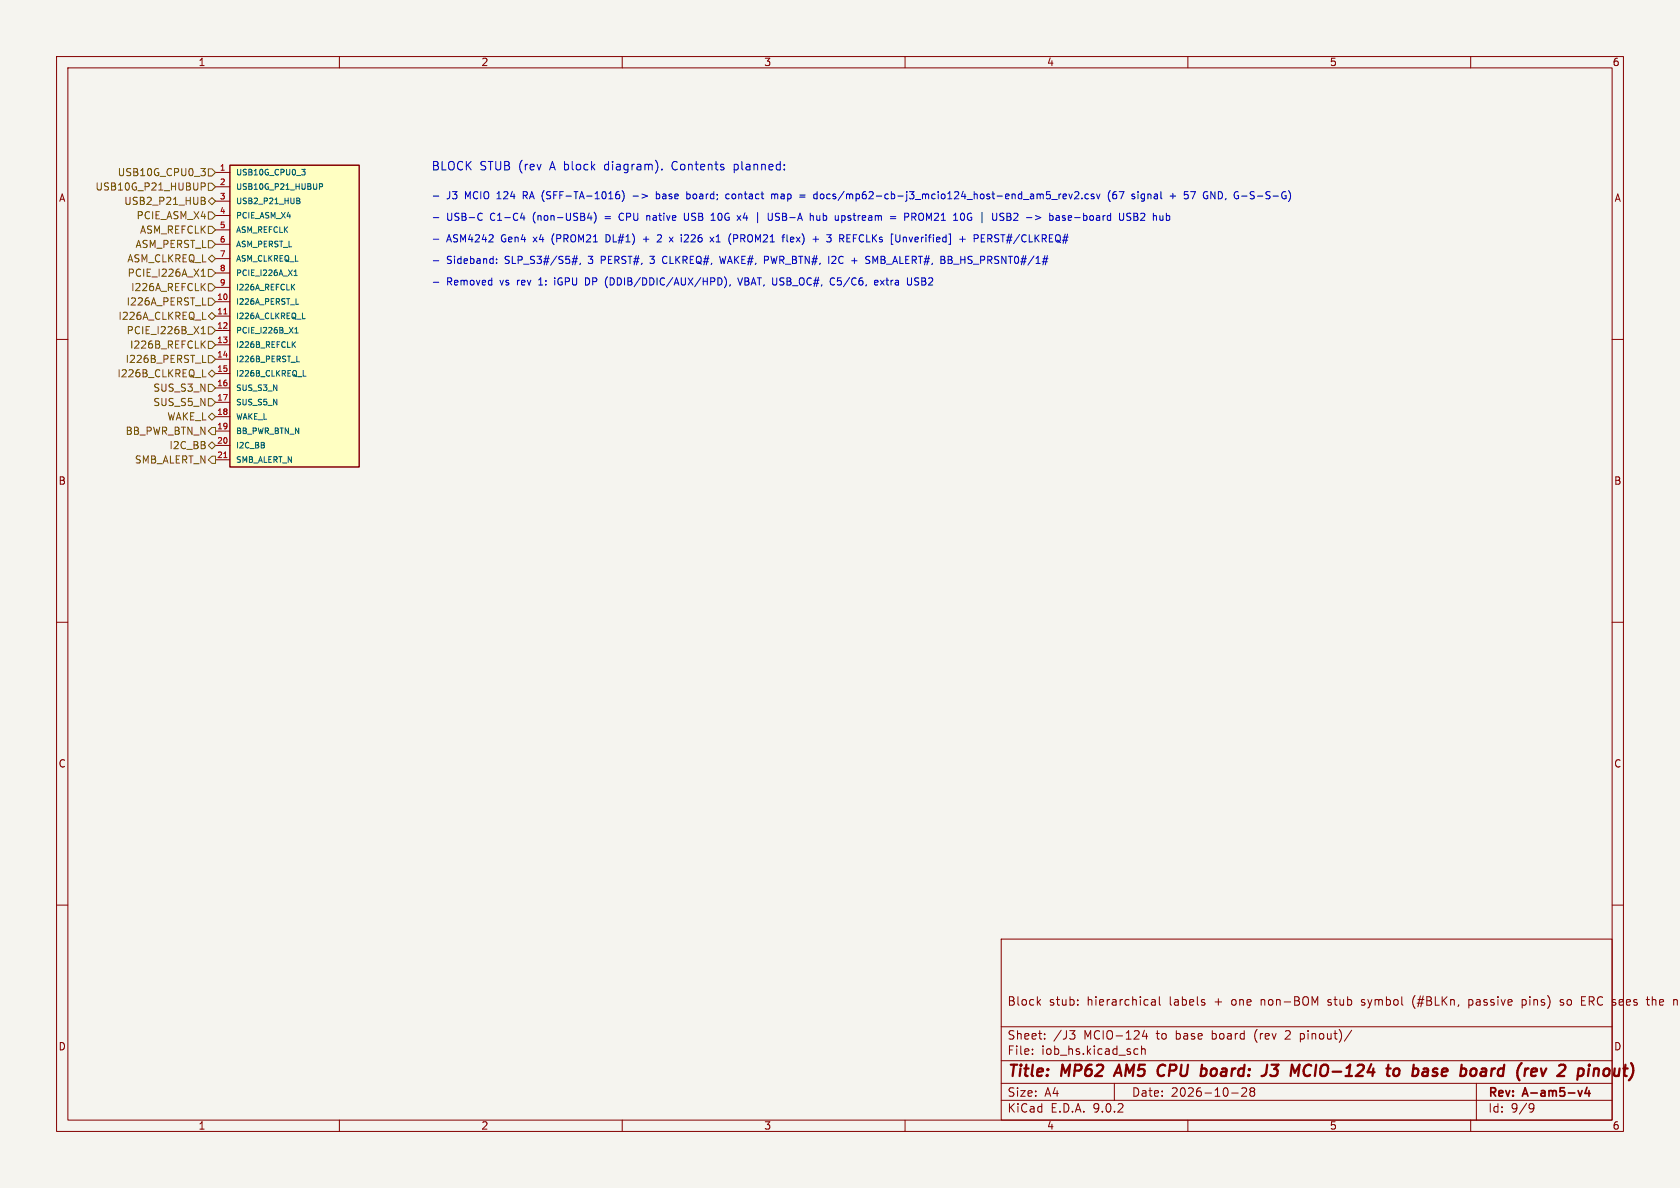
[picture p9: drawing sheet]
<svg xmlns="http://www.w3.org/2000/svg" width="297mm" height="210mm" viewBox="0 0 297 210" stroke-linecap="round" stroke-linejoin="round" font-family="sans-serif">
<path d="M0 0h297v210h-297z" fill="#f5f4ef" stroke="#f5f4ef" stroke-width=".18"/>
<g fill="none" stroke="#840000" stroke-width=".18">
<path d="M10 10h277v190h-277zM12 12h273v186h-273zM60 10v2M110 10v2M160 10v2M210 10v2M260 10v2M10 60h2M285 60h2M10 110h2M285 110h2M10 160h2"/>
<path d="M177 166h108v32h-108zM183.5 177.1l.5 .6M184 176.7l-.6 .6M190.5 177.6v.1M190.5 176.8v.1M203.6 176.8h.6v.9M204.2 177.1h-.5a.29 .29 0 0 0-.2 .3 .29 .29 0 0 0 .2 .3l.5-.1M205 176.2v1.3l.2 .2M213 177.3v.3M234.7 177.6l.2 .1M234.8 176.8v.3M240.7 177.6l.4 .1"/>
<path d="M240.9 176.7l-.2 .2 .2 .3M250.2 176a1.72 1.72 0 0 0 0 2.3M259.7 176.8h.5M259.7 177.6h.5M259.7 176.7v1.5M269.1 176.8l.4-.1 .3 .3M269.1 176.7v1.5M269.8 177.4l-.3 .3-.4-.1M276.4 176.8l-.4-.1-.2 .2 .1 .2 .5 .2v.3h-.6M279.6 177.7h.7M279.6 176.2h.7M285 160h2"/>
<path d="M292.1 176.2v1.5M292.5 176.7l-.4 .1M60 198v2M110 198v2M160 198v2M177 194.5h108M177 191.5h108M177 187.5h108M177 181.5h108M182.5 186.3v.1M182.5 185.5v.1M184.7 183.6v.1"/>
<path d="M184.7 182.8v.1M189.1 182.2h.9l-.5 .6 .5 .1v.5l-.3 .3h-.4M197 191.5v3M200.6 186.3h.6M200.6 185.5h.6M201.8 185.5l.2-.1 .4 .1 .1 .9M201.8 184.9v1.5M202.3 182.1l-.3 1.1h.9M202.7 182.7v1M210 198v2M217.7 193.2h1.2M219.5 192.4l.6-.1 .2 .1 .1 .3-.9 1.1h.9"/>
<path d="M221.2 192.9l-.2-.2 .2-.4 .5 .1 .1 .2-.3 .3M221.2 192.9l-.2 .3v.5l.2 .1 .5-.1 .1-.2-.1-.4-.2-.2M221.2 192.9h.3M227.3 182.3h-.1M228 182.8l-.8 .9h.9M229.9 183.6l.4 .1M229.9 182.7v1.5M230.3 182.7l-.4 .1M239 182.1l-1.3 2M260 198v2M261 191.5v6.5M270.6 195.1l.5 .1a.99 .99 0 0 1-.4 1.4h-.2"/>
<path d="M271.2 195.7l-.3 .3h-.3"/>
</g>
<path d="M279.7 192.8l-.4 1M280.6 192.2l-.4 1.1h.9M280.9 192.8v1" fill="none" stroke="#840000" stroke-width=".3"/>
<g fill="none" stroke="#840000" stroke-width=".4">
<path d="M197.8 188.2l-.9 2M204.9 190.1l.3 .1 .5-.1M205.6 188.2l-.4 .1-.3 .2M224.6 190l.2 .2h.6l.3-.2M224.8 188.2h1.2l-.7 .8 .4 .1M230.6 189.9a.68 .68 0 0 0 .9 .2M231.5 188.2a.77 .77 0 0 0-.9 .5M246.5 189.1a.52 .52 0 0 1 .5-.2 .52 .52 0 0 1 .4 .4l-.1 .5a.55 .55 0 0 1-.5 .4 .55 .55 0 0 1-.5-.4zM253.6 189.5l.4 .1 .1 .3-.3 .3h-.4M253.7 188.9l.4 .1M263.8 188.9l-.2 1.3M263.9 189l-.2 .3"/>
<path d="M269 187.9l-.1 .1M281.8 189.1a.49 .49 0 0 1 .9 .1l-.2 1M281.8 188.9l-.1 1.3M286.2 190l-.1 .1M286.3 188.9l-.1 1.3"/>
</g>
<path d="M40.6 29.2h22.9v53.4h-22.9z" fill="#ffffc2"/>
<path d="M40.6 29.2h22.9v53.4h-22.9z" fill="none" stroke="#840000" stroke-width=".25"/>
<g fill="none" stroke="#840000" stroke-width=".18">
<path d="M38.1 30.5h2.5M38.1 33h2.5M38.1 35.6h2.5M38.1 38.1h2.5M38.1 40.6h2.5M38.1 43.2h2.5M38.1 45.7h2.5M38.1 48.3h2.5M38.1 50.8h2.5M38.1 53.3h2.5M38.1 55.9h2.5M38.1 58.4h2.5"/>
<path d="M38.1 61h2.5M38.1 63.5h2.5M38.1 66h2.5M38.1 68.6h2.5M38.1 71.1h2.5M38.1 73.7h2.5M38.1 76.2h2.5M38.1 78.7h2.5M38.1 81.3h2.5"/>
</g>
<g fill="none" stroke="#006464" stroke-width=".18">
<path d="M52.5 35l.4 .1 .1 .2-.2 .2M52.5 35.5h.3M52.8 35.5l.2 .2v.2l-.5 .1M53.3 29.9h.6l-.3 .4 .3 .1v.3l-.1 .2h-.3M56.5 32.5h.4l.1 .2-.1 .3h-.4M51.7 50.7l.4 .6M52 48.7h.6M52 48l.3-.3v1M52.1 50.3l-.6 .5M52.1 58.9h.6M52.1 58.2l.3-.3v1M52.3 53.8h.5"/>
<path d="M53.5 56.3h.4M51.8 60.8l.4 .6M52.2 60.4l-.5 .6M52.5 64h.4M53.6 66.5h.5"/>
</g>
<path d="M39.6 55.5h.5M39.6 80.9h.5" fill="none" stroke="#a90000" stroke-width=".18"/>
<g fill="none" stroke="#725600" stroke-width=".18">
<path d="M35.5 29.8h.8l-.4 .5 .3 .1 .1 .4-.2 .3h-.4M35.6 32.3h.5l.2 .3-.1 .3-.6 .1M35.6 34.9l.6 .1v.2l-.2 .3M35.6 35.5h.4M36 35.5l.3 .2-.1 .3-.6 .1M36.8 32.4h.7l.6 .6-.6 .7h-.7zM36.8 37.5h.7l.6 .6-.6 .6h-.7zM36.8 35.6l.7-.7 .6 .7-.6 .6zM36.8 29.8h.7l.6 .7-.6 .6h-.7zM35.6 59h.7M35.6 47.9l.3-.3v1.2M35.6 58.1l.3-.4v1.3"/>
<path d="M35.6 48.8h.7M35.8 50.7l.5 .7M35.8 56.5h.6M35.8 53.9h.6M36.3 50.1l-.7 .7M36.8 57.8h.7l.6 .6-.6 .7h-.7zM36.8 55.9l.7-.7 .6 .7-.6 .6zM36.8 52.7h.7l.6 .6-.6 .7h-.7zM36.8 50.2h.7l.6 .6-.6 .6h-.7zM36.8 47.6h.7l.6 .7-.6 .6h-.7zM36.8 45.7l.7-.6 .6 .6-.6 .7zM36.8 42.5h.7l.6 .7-.6 .6h-.7z"/>
<path d="M36.8 40h.7l.6 .6-.6 .7h-.7zM35.8 60.8l.5 .7M35.8 66.6h.6M35.8 64.1h.6M36.3 60.3l-.7 .7M36.8 78.7l.7-.6 .6 .6-.6 .7zM36.8 73.7l.7-.7 .6 .7-.6 .6zM36.8 70.5h.7l.6 .6-.6 .7h-.7zM36.8 67.9h.7l.6 .7-.6 .6h-.7zM36.8 66l.7-.6 .6 .6-.6 .7zM36.8 62.9h.7l.6 .6-.6 .6h-.7zM36.8 60.3h.7l.6 .7-.6 .6h-.7z"/>
<path d="M37.5 75.6h.6v1.2h-.6l-.7-.6zM37.5 80.6h.6v1.3h-.6l-.7-.6z"/>
</g>
<g fill="none" stroke="#0000c2" stroke-width=".18">
<path d="M76.6 34.7h1M76.6 38.5h1M84.9 37.7l.4 .1M85.3 38.8l-.4 .2M92 38.5h.8M92.6 38.1v.9M103.9 38.5h.8M104.5 38.1v.9M105 37.5a1.46 1.46 0 0 1 0 1.9M108.8 34.6l.3-.2h.2l.3 .2v.3l-.3 .2h-.3l-.2-.2M109.4 33.9h-.3l-.3 .5M109.7 37.7l-.3 .5 .3 .7"/>
<path d="M110 33.7a1.46 1.46 0 0 1 0 1.9M111.9 34.7h1M114.3 38.1v.9M114.7 38.1l-.4 .1M116 33.9v1.2M116 34.4l.4-.1 .2 .1M116.6 35l-.2 .1h-.4M117 29.9v.1M121 37.7v1l.2 .3 .4-.1M121.4 34.4l.4-.1 .2 .2-.1 .6h-.5M125.7 39h.7M128.9 34.4l-.3-.1-.3 .2 .1 .6h.5"/>
<path d="M129.8 29v1.5M129.8 30h.1M129.9 29l-.1 .1M130.3 38.1l.7 .9M131 38.1l-.7 .9M136.4 34.4l.4-.1 .2 .2M136.4 34.3v.8M136.5 37.7v1l-.1 .2-.3 .1M137 34.5l.1-.2 .3 .1 .1 .7M137 34.5v.6M137.1 38.9l.2 .1M137.2 37.7l-.1 .2 .1 .3"/>
<path d="M141.4 34.5h.9M141.4 34.8h.9M143.6 38.1l.2 .2v.7M144.4 38.1l.1 .8h.4M144.5 33.9v1.2M145.4 34.3l-.3 .1-.1 .1 .1 .5 .3 .1M148.8 38.2l.4-.1 .2 .3M148.8 38.1v1.3M149.4 38.7l-.2 .3-.4-.1M157.4 38.3h1M157.4 38.7h1M160.7 37.9l-.3-.2h-.5v1.3"/>
<path d="M161.2 38.4l.6-.1 .1-.2v-.3l-.7-.1v1.3M161.5 38.4l.4 .6M170.1 37.7a.68 .68 0 0 1 .4 .6 .68 .68 0 0 1-.4 .7M171.1 38v.7M175.5 37.7v1l.1 .2 .4 .1M177 37.7h.5M177.2 38.4l.3 .2-.3 .4M178 38.3h.4M178.4 37.7h-.4v1.3h.5M183 38.1l1 .4-1 .3M186.8 38.1h.3l.2 .2v.7M187.2 34.3v.8"/>
<path d="M187.3 38.4l-.5 .1M187.3 38.9l-.5 .1M187.6 34.3l-.4 .2M187.9 34.7l.6-.1v-.2l-.4-.1-.2 .2 .1 .6h.5M188.3 38.2l-.3-.1-.2 .2 .1 .2 .4 .1v.3h-.5M189 34.3l.3 .8 .3-.8M190 34l.5-.1 .2 .3-.8 .9h.8M191.3 35v.1M192.4 34.4l-.3-.1-.3 .2 .1 .6h.5M193.4 34.4l-.3-.1-.2 .2 .1 .2 .4 .1v.3h-.5M193.9 34.3l.3 .8 .3-.8M196.3 33.7a1.46 1.46 0 0 0 0 1.9"/>
<path d="M197.3 33.9h-.4a.86 .86 0 0 0 0 1.2l.5-.1v-.4l-.2-.2h-.4l-.1 .2M199.9 37.7h-.5l-.2 .1v.4l.6 .2 .1 .3-.2 .3-.5-.1M200.5 37.7h.4l.2 .2-.2 .4 .2 .1 .1 .3-.3 .3h-.4zM200.5 38.3h.4M201.8 35.5l.3 .1M202.2 34.3l-.4 .1-.1 .1 .1 .5 .4 .1M206.9 34.7h.9M210.5 33.9h.8l-.5 1.2M214.1 33.9l.7 1.2v-1.2M76.6 42.3h1M76.6 46.1h1M76.6 49.9h1"/>
<path d="M87.8 46.5v.1M87.8 45.8v.1M95.2 50.4h.8M95.4 49.4l-.2 .1M98.1 49.1v.1M98.1 49.5v.9M101.1 46.3h.9M101.2 45.7h.9M101.6 45.2l-.4 1.6M102 45.2l-.4 1.6M102.6 46.5l-.1 .3M104 49.2l-.5-.1v1.3l.5-.1"/>
<path d="M107.3 50.8l.1 .1M107.4 48.9l-.1 .1M107.4 41.5h-.3v1.3h.3M113.7 42.3h1M114.9 45.3h.8M114.9 46.5l.2 .1M116.8 41.6l-.4-.1-.2 .1M116.9 42l-.7 .8h.7M117.1 46l.1 .4 .3 .2M117.5 45.3l-.3 .2-.1 .4M118.3 41.9l.7 .9M119 41.9l-.7 .9"/>
<path d="M121.5 41.5l-.4 .1M121.7 42l-.8 .8h.8M125.5 41.9l.7 .9M126.2 41.9l-.7 .9M126.6 42.8h.7M126.7 41.8l-.1 .1M127.2 45.3l.3 1.3 .3-.9 .2 .9M127.5 49.3l.1 .4-.1 .5M128.1 48.9a1.46 1.46 0 0 1 0 2M129.1 50.3l-.1 .3M130.3 41.6l-.6-.1v1.3M130.3 42.1l-.6 .1"/>
<path d="M130.4 49.1l.4 1.3 .5-1.3M135.1 45.3h.5l.3 .2-.2 .4-.6 .1M139.1 41.5v1.1l.2 .2M139.9 41.9l-.2 .2v.5l.2 .2M140.3 42.2l-.6 .1M143.7 42.3h1M147.2 49.1l.3 .1M147.5 45.3l-.4 .1M147.5 50.3l-.3 .1M147.7 45.9l-.7 .7h.8M149.7 41.5h.6M149.7 42.8h.6"/>
<path d="M150.6 46.1h.9M154.6 50l.6-.2v-.2l-.4-.1-.2 .2 .1 .6h.5M154.7 46.2l-.4-.9v1.3M155.6 49.5l.7 .9M156.3 49.5l-.7 .9M159.7 41.9v.9M159.9 41.9l-.2 .1M161.1 49.1v1l-.2 .3M161.7 50.3l.5 .1M162.2 49.1h-.3l-.2 .3 .1 .3 .4 .1M167.6 45.9h.4M168 45.3h-.4v1.3h.5"/>
<path d="M169.7 42.3h.9M170.2 41.8v1M174.6 42.2h.5M174.9 42.2l.5 .6M175.1 41.5h-.5v1.3"/>
</g>
<g font-size="2.8" fill="#840000">
<text x="178" y="190.9">Title:</text>
<text x="187.7" y="190.9">MP62</text>
<text x="198.1" y="190.9">AM5</text>
<text x="206.3" y="190.9">CPU</text>
<text x="214.7" y="190.9">board:</text>
<text x="226.5" y="190.9">J3</text>
<text x="232.2" y="190.9">MCIO-124</text>
<text x="250.1" y="190.9">to</text>
<text x="255.4" y="190.9">base</text>
<text x="264.6" y="190.9">board</text>
<text x="275.4" y="190.9">(rev</text>
<text x="283.6" y="190.9">2</text>
<text x="287.8" y="190.9">pinout)</text>
</g>
<g font-size="2.1" fill="#0000c2">
<text x="76.2" y="30.2">BLOCK</text>
<text x="84.8" y="30.2">STUB (rev</text>
<text x="97.4" y="30.2">A block</text>
<text x="107.3" y="30.2">diagram).</text>
<text x="119.4" y="30.2">Contents</text>
<text x="130.4" y="30.2">planned:</text>
</g>
<g font-size="2.1" fill="#840000">
<text x="178" y="178">Block</text>
<text x="185.4" y="178">stub:</text>
<text x="192.2" y="178">hierarchical</text>
<text x="206.9" y="178">labels</text>
<text x="215" y="178">+</text>
<text x="218.1" y="178">one</text>
<text x="223.4" y="178">non-BOM</text>
<text x="235.5" y="178">stub</text>
<text x="241.5" y="178">symbol</text>
<text x="250.7" y="178">(#BLKn,</text>
<text x="260.8" y="178">passive</text>
<text x="270.4" y="178">pins)</text>
<text x="277.3" y="178">so</text>
<text x="281.2" y="178">ERC</text>
<text x="286.8" y="178">sees</text>
<text x="293.1" y="178">the</text>
<text x="178" y="184">Sheet:</text>
<text x="186.2" y="184">/J3</text>
<text x="191.7" y="184">MCIO-124</text>
<text x="204.6" y="184">to</text>
<text x="208.1" y="184">base</text>
<text x="214.6" y="184">board</text>
<text x="222.3" y="184">(rev</text>
<text x="228" y="184">2</text>
<text x="230.7" y="184">pinout)/</text>
<text x="178" y="186.7">File:</text>
<text x="184.1" y="186.7">iob_hs.kicad_sch</text>
<text x="178" y="196.9">KiCad</text>
<text x="178" y="194.1">Size:</text>
<text x="184.7" y="194.1">A4</text>
<text x="185.7" y="196.9">E.D.A.</text>
<text x="193.3" y="196.9">9.0.2</text>
<text x="200" y="194.1">Date:</text>
<text x="207" y="194.1">2026-10-28</text>
<text x="263" y="194.3">Rev:</text>
<text x="263" y="196.9">Id:</text>
<text x="267.1" y="196.9">9/9</text>
<text x="269.4" y="194.3">A-am5-v4</text>
</g>
<g font-size="1.8" fill="#840000">
<text x="35" y="11.9">1</text>
<text x="85" y="11.9">2</text>
<text x="135" y="11.9">3</text>
<text x="185" y="11.9">4</text>
<text x="235" y="11.9">5</text>
<text x="285" y="11.9">6</text>
<text x="10.3" y="35.9">A</text>
<text x="285.3" y="35.9">A</text>
<text x="10.3" y="85.9">B</text>
<text x="285.3" y="85.9">B</text>
<text x="10.3" y="135.9">C</text>
<text x="285.3" y="135.9">C</text>
<text x="10.3" y="185.9">D</text>
<text x="285.3" y="185.9">D</text>
<text x="35" y="199.9">1</text>
<text x="85" y="199.9">2</text>
<text x="135" y="199.9">3</text>
<text x="185" y="199.9">4</text>
<text x="235" y="199.9">5</text>
<text x="285" y="199.9">6</text>
</g>
<g font-size="1.8" fill="#725600">
<text x="16.8" y="33.9">USB10G_P21_HUBUP</text>
<text x="20.7" y="31.3">USB10G_CPU0_3</text>
<text x="21.9" y="36.4">USB2_P21_HUB</text>
<text x="24" y="39">PCIE_ASM_X4</text>
<text x="24.6" y="41.5">ASM_REFCLK</text>
<text x="22.4" y="46.6">ASM_CLKREQ_L</text>
<text x="23.9" y="44">ASM_PERST_L</text>
<text x="22.5" y="49.1">PCIE_I226A_X1</text>
<text x="23.1" y="51.7">I226A_REFCLK</text>
<text x="20.8" y="56.7">I226A_CLKREQ_L</text>
<text x="22.3" y="59.3">PCIE_I226B_X1</text>
<text x="22.3" y="54.2">I226A_PERST_L</text>
<text x="22.1" y="64.4">I226B_PERST_L</text>
<text x="22.9" y="61.8">I226B_REFCLK</text>
<text x="20.7" y="66.9">I226B_CLKREQ_L</text>
<text x="27" y="72">SUS_S5_N</text>
<text x="27" y="69.4">SUS_S3_N</text>
<text x="22.1" y="77.1">BB_PWR_BTN_N</text>
<text x="29.5" y="74.5">WAKE_L</text>
<text x="23.7" y="82.1">SMB_ALERT_N</text>
<text x="29.8" y="79.6">I2C_BB</text>
</g>
<g font-size="1.8" fill="#0000c2">
<text x="78.9" y="35.3">J3</text>
<text x="82.3" y="35.3">MCIO 124</text>
<text x="92.9" y="35.3">RA (SFF-TA-1016)</text>
<text x="112.7" y="35.3">-&gt;</text>
<text x="117.1" y="35.3">base</text>
<text x="122.6" y="35.3">board;</text>
<text x="129.8" y="35.3">contact</text>
<text x="138" y="35.3">map</text>
<text x="143.2" y="35.3">=</text>
<text x="145.9" y="35.3">docs/mp62-cb-j3_mcio124_host-end_am5_rev2.csv</text>
<text x="198.2" y="35.3">(67</text>
<text x="202.6" y="35.3">signal</text>
<text x="209.5" y="35.3">+</text>
<text x="212.3" y="35.3">57</text>
<text x="215.8" y="35.3">GND, G-S-S-G)</text>
<text x="78.9" y="39.1">USB-C</text>
<text x="86.8" y="39.1">C1-C4</text>
<text x="94.5" y="39.1">(non-USB4)</text>
<text x="107.4" y="39.1">=</text>
<text x="110.1" y="39.1">CPU</text>
<text x="115.2" y="39.1">native</text>
<text x="122" y="39.1">USB</text>
<text x="127" y="39.1">10G</text>
<text x="131.9" y="39.1">x4</text>
<text x="135.3" y="39.1">|</text>
<text x="137.6" y="39.1">USB-A</text>
<text x="145.3" y="39.1">hub</text>
<text x="149.9" y="39.1">upstream</text>
<text x="159.8" y="39.1">=</text>
<text x="162.6" y="39.1">PROM21</text>
<text x="171.5" y="39.1">10G</text>
<text x="176.4" y="39.1">|</text>
<text x="178.7" y="39.1">USB2</text>
<text x="184.9" y="39.1">-&gt;</text>
<text x="189.2" y="39.1">base-board</text>
<text x="201.8" y="39.1">USB2</text>
<text x="78.9" y="42.9">ASM4242</text>
<text x="78.9" y="46.7">Sideband:</text>
<text x="88.7" y="42.9">Gen4</text>
<text x="89.4" y="46.7">SLP_S3#/S5#,</text>
<text x="94.6" y="42.9">x4</text>
<text x="98" y="42.9">(PROM21</text>
<text x="104.3" y="46.7">3</text>
<text x="106.7" y="46.7">PERST#,</text>
<text x="107.8" y="42.9">DL#1)</text>
<text x="114.6" y="42.9">+</text>
<text x="115.6" y="46.7">3</text>
<text x="117.3" y="42.9">2</text>
<text x="118" y="46.7">CLKREQ#,</text>
<text x="119.7" y="42.9">x</text>
<text x="121.9" y="42.9">i226</text>
<text x="127.3" y="42.9">x1</text>
<text x="128.4" y="46.7">WAKE#,</text>
<text x="130.7" y="42.9">(PROM21</text>
<text x="136.4" y="46.7">PWR_BTN#,</text>
<text x="140.4" y="42.9">flex)</text>
<text x="146" y="42.9">+</text>
<text x="147.9" y="46.7">I2C</text>
<text x="148.7" y="42.9">3</text>
<text x="151.1" y="42.9">REFCLKs</text>
<text x="152.2" y="46.7">+</text>
<text x="154.9" y="46.7">SMB_ALERT#,</text>
<text x="160.4" y="42.9">[Unverified]</text>
<text x="168.4" y="46.7">BB_HS_PRSNT0#/1#</text>
<text x="172.7" y="42.9">+</text>
<text x="175.5" y="42.9">PERST#/CLKREQ#</text>
<text x="78.9" y="50.6">Removed</text>
<text x="88.5" y="50.6">vs</text>
<text x="91.7" y="50.6">rev</text>
<text x="95.7" y="50.6">1:</text>
<text x="98.7" y="50.6">iGPU</text>
<text x="104.3" y="50.6">DP</text>
<text x="108" y="50.6">(DDIB/DDIC/AUX/HPD),</text>
<text x="131.8" y="50.6">VBAT, USB_OC#,</text>
<text x="148.4" y="50.6">C5/C6,</text>
<text x="156.5" y="50.6">extra</text>
<text x="162.5" y="50.6">USB2</text>
</g>
<g font-size="1.4" fill="#a90000">
<text x="38.8" y="30.2">1</text>
<text x="38.8" y="32.8">2</text>
<text x="38.8" y="35.3">3</text>
<text x="38.8" y="37.8">4</text>
<text x="38.8" y="40.4">5</text>
<text x="38.8" y="42.9">6</text>
<text x="38.8" y="45.5">7</text>
<text x="38.3" y="53.1">10</text>
<text x="38.8" y="48">8</text>
<text x="38.8" y="50.5">9</text>
<text x="38.3" y="55.6">11</text>
<text x="38.3" y="58.2">12</text>
<text x="38.3" y="60.7">13</text>
<text x="38.3" y="63.2">14</text>
<text x="38.3" y="65.8">15</text>
<text x="38.3" y="68.3">16</text>
<text x="38.3" y="70.9">17</text>
<text x="38.3" y="73.4">18</text>
<text x="38.3" y="75.9">19</text>
<text x="38.3" y="78.5">20</text>
<text x="38.3" y="81">21</text>
</g>
<g font-size="1.4" fill="#006464">
<text x="41.7" y="31.2">USB10G_CPU0_3</text>
<text x="41.7" y="33.7">USB10G_P21_HUBUP</text>
<text x="41.7" y="36.3">USB2_P21_HUB</text>
<text x="41.7" y="38.8">PCIE_ASM_X4</text>
<text x="41.7" y="41.4">ASM_REFCLK</text>
<text x="41.7" y="43.9">ASM_PERST_L</text>
<text x="41.7" y="46.4">ASM_CLKREQ_L</text>
<text x="41.7" y="49">PCIE_I226A_X1</text>
<text x="41.7" y="51.5">I226A_REFCLK</text>
<text x="41.7" y="54.1">I226A_PERST_L</text>
<text x="41.7" y="56.6">I226A_CLKREQ_L</text>
<text x="41.7" y="59.1">PCIE_I226B_X1</text>
<text x="41.7" y="61.7">I226B_REFCLK</text>
<text x="41.7" y="64.2">I226B_PERST_L</text>
<text x="41.7" y="66.8">I226B_CLKREQ_L</text>
<text x="41.7" y="69.3">SUS_S3_N</text>
<text x="41.7" y="71.8">SUS_S5_N</text>
<text x="41.7" y="74.4">WAKE_L</text>
<text x="41.7" y="76.9">BB_PWR_BTN_N</text>
<text x="41.7" y="79.5">I2C_BB</text>
<text x="41.7" y="82">SMB_ALERT_N</text>
</g>
</svg>
